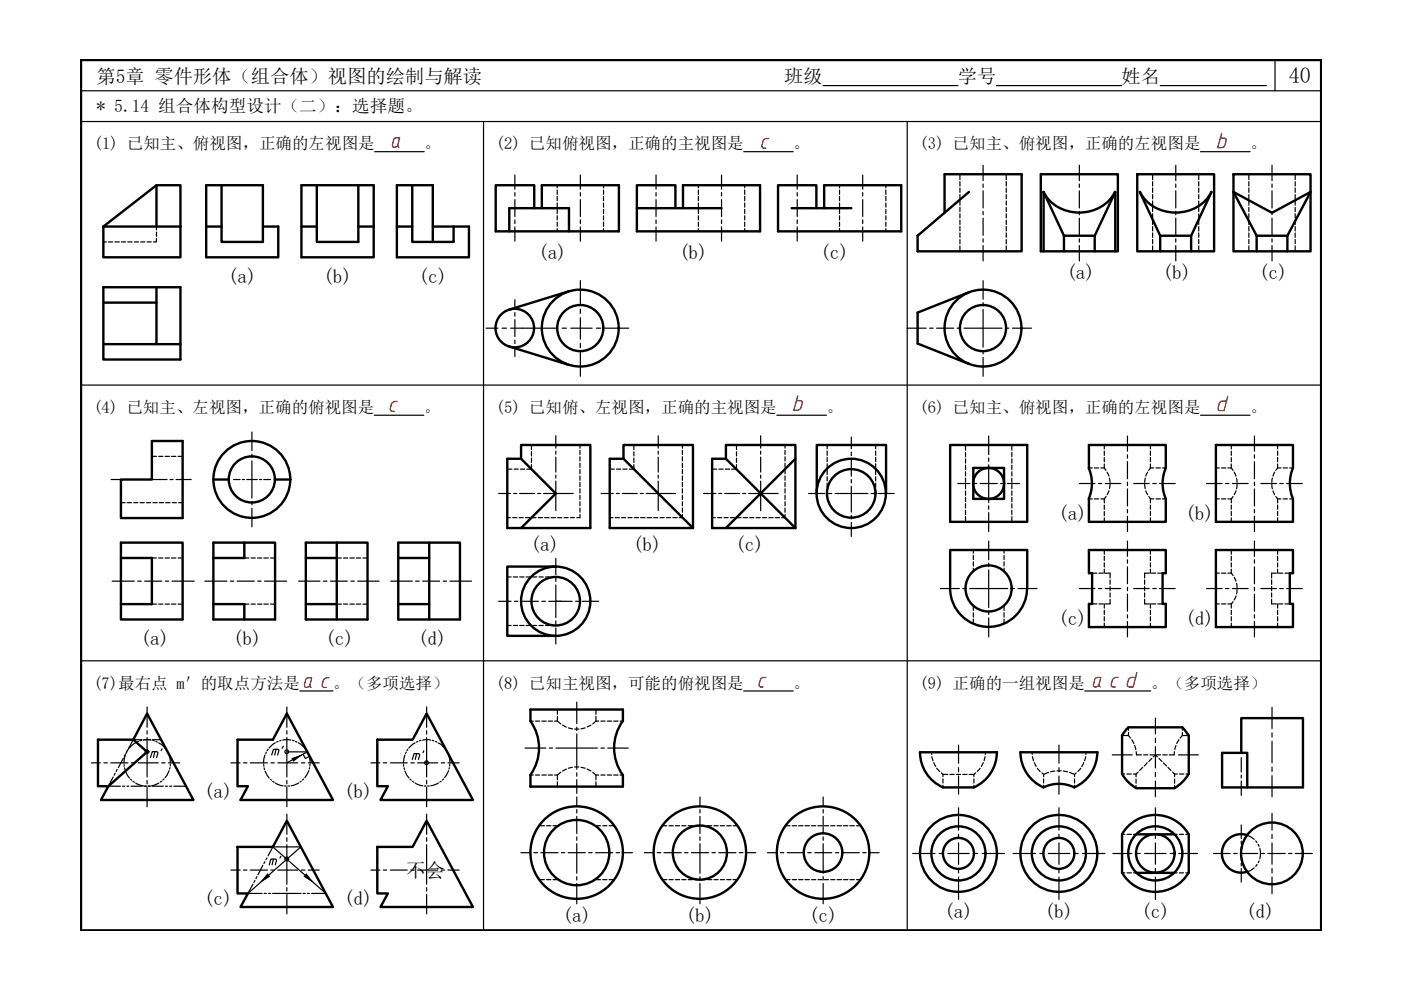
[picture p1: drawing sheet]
<svg xmlns="http://www.w3.org/2000/svg" width="297mm" height="210mm" viewBox="0 0 297 210" stroke-linecap="round" stroke-linejoin="round" font-family="sans-serif">
<!-- layer: 0 -->
<path d="M17.2 12.7h262.9v184.6h-262.9z" fill="none" stroke="#000" stroke-width=".51"/>
<g fill="none" stroke="#000" stroke-width=".25">
<path d="M17.2 19.2h262.9M174.5 18.1h28.6M211.3 18.1h26.5M246 18.1h22.5M270.3 12.7v6.5M17.2 25.8h262.9M79.4 32.2h10.5M102.5 25.8v171.5M157.7 32.2h10.5M192.3 25.8v171.5M254.5 32.2h10.5M17.2 81.6h262.9"/>
<path d="M79.4 88h10.5M164.7 88h10.5M254.5 88h10.5M17.2 140.1h262.9M60.8 159.4h4.4l-4.4 2.3M64.2 159.9l.6 .9 .8-.5M157.7 146.5h10.5M230 146.5h14M57.9 179.6l11.2 9.8M63.8 179.6l-11.2 9.8"/>
</g>
<g fill="none" stroke="#000" stroke-width=".51">
<path d="M33.2 39.3v8.7M47 39.3v12h8.7v-12h-12v15.3h15.3v-6.6h-3.3M63.9 39.3h15.3v15.3h-15.3zM67.2 39.3v12h8.8v-12M87.4 39.3v12h8.8v-3.3M220.7 36.9h16.3v16.4h-16.3zM241.1 36.9h16.3v16.4h-16.3zM261.5 36.9h16.4v16.4h-16.4zM21.9 48l11.3-8.7h5.1v15.3h-16.4v-6.6h16.4M43.7 48h3.3M63.9 48h3.3M76 48h3.2"/>
<path d="M84.1 48h3.3M91.8 48h7.6v6.6h-15.3v-15.3h7.7v12M108 49.1v-5h12.6v5M113.3 44.1v-4.8h-8.2v9.8h26.1v-9.8h-16.3v4.8M135 44.1h18M143.2 44.1v-4.8h-8.2v9.8h26.1v-9.8h-16.3v4.8M167.8 44.1h12.7M173.1 44.1v-4.8h-8.1v9.8h26.1v-9.8h-16.4v4.8M205.4 40.7l-10.9 9.3v3.3h22.1v-16.4h-16.3v8.2M221.2 40.7a8.7 8.7 0 0 0 15.2 0M225.6 53.3v-3.3h6.5v3.3M225.6 50l-4.3-9.3v12.6"/>
<path d="M232.1 50l4.4-9.3v12.6M241.7 40.7l4.3 9.3M241.7 40.7a8.7 8.7 0 0 0 15.1 0M246 53.3v-3.3h6.5v3.3M256.9 40.7l-4.4 9.3M266.4 53.3v-3.3h6.6v3.3M266.4 50l-4.9-9.3 8.2 4.4 8.2-4.4-4.9 9.3M21.9 60.9h16.4v15.3h-16.4zM21.9 73h16.4M21.9 64.2h11.3M33.2 60.9v12.1M108 73.5l12.6 3.9"/>
<path d="M120.6 61.8l-12.6 3.8M205.4 62l-10.9 4.3v6.5l10.9 4.4M32.2 93.5h6.5v16.3h-13.1v-8.1h6.6zM110.5 97.3l7.3 7.3-7.3 7.4M125.2 94.3h-14.7v3M125.2 94.6v17.4h-17.6v-14.7h2.9M132.2 97.3h-2.9v14.7h17.6M132.2 97.3l14.7 14.7M146.9 94.3h-14.7v3M146.9 94.6v17.4M153.9 97.3h-2.9v14.7h17.6M153.9 97.3l14.7 14.7"/>
<path d="M168.6 94.3h-14.7v3M168.6 94.6v17.4M168.6 97.3l-14.7 14.7M201.5 94.3h16.3v16.3h-16.3zM206.4 99.2h6.5v6.6h-6.5zM230.8 99.2a8.1 8.1 0 0 1 0 6.6M230.9 99.2v-4.9h16.3v4.9a8.2 8.2 0 0 0 0 6.6M257.8 94.3h16.3v4.9a8.3 8.3 0 0 0 0 6.6v4.8h-16.3zM25.6 115h13.1v16.3h-13.1zM25.6 118.3h6.6v9.8h-6.6M45.2 115h13.1v16.3h-13.1zM45.2 101.7h3.3"/>
<path d="M51.8 115v3.3h-6.6M58.3 101.7h3.3M64.8 115h13.1v16.3h-13.1zM64.8 118.3h6.6M71.4 115v16.3M84.4 115h13.1v16.3h-13.1zM84.4 118.3h6.6M91 115v16.3M173.2 104.6v-10.3h14.7v10.3M230.9 105.8v4.8h16.3v-4.8M230.9 116.6h16.3v4.9h-.7v6.5h.7v5h-16.3v-5h.6v-6.5h-.6zM257.8 116.6h16.3v4.9h-.6v6.5h.6v5h-16.3z"/>
<path d="M45.2 128.1h6.6v3.2M64.8 128.1h6.6M84.4 128.1h6.6M117.8 120.1h-10.2v14.7h10.2M217.7 124.8a8.1 8.1 0 0 1-8.1 8.1 8.1 8.1 0 0 1-8.1-8.1v-8.2h16.3v8.2M28.3 156.8l2.9-5.5 9.8 18.3h-19.6l1.6-2.9M28.3 156.8h-7.5v9.9h2.2M28.3 156.8l2.9 2.6-8.2 7.3M50.4 156.8h7.5l2.9-5.5 9.8 18.3h-19.6l1.6-2.9h-2.2zM80 156.8h7.5l3-5.5 9.8 18.3h-19.6l1.5-2.9h-2.2zM112.4 152.9a9.8 9.8 0 0 1 0 11.4M112.5 152.9v-2.5h19.6v2.5"/>
<path d="M132 152.9a9.8 9.8 0 0 0 0 11.4M211.4 159.5a8.1 8.1 0 0 1-4.9 7.4M211.4 159.5h-16.3a8.1 8.1 0 0 0 4.8 7.4h6.6M232.6 159.5a8.2 8.2 0 0 1-4.8 7.5 7.4 7.4 0 0 0-6.6-.1 8.1 8.1 0 0 1-4.8-7.4h16.3M252 156l-1.3-1.8h-11.5l-1.3 1.7v8.2l1.1 1.5 1.9 1.5M252 155.9v8.2M263.2 159.6v-7.3h13.1v14.6h-17.2v-7.3h5.3v7.3M50.4 179.6h7.5l2.9-5.6 9.8 18.3h-19.6l1.6-2.9h-2.2zM80 179.6h7.5l3-5.6 9.8 18.3h-19.6l1.5-2.9h-2.2zM112.5 164.3v2.5h19.6v-2.5M240.9 167.1h8.1M240.9 176.9h8"/>
<path d="M252 176.9a8.1 8.1 0 0 0-14.1 0v8.2M252 164.1l-1.1 1.5-1.9 1.5M252 176.9v8.2M264.4 177.1a4.1 4.1 0 0 0-5.3 3.8 4.1 4.1 0 0 0 5.3 3.9M237.9 185a8.1 8.1 0 0 0 14.1 0M240.9 185.1h8"/>
<circle cx="109.1" cy="69.6" r="4.1"/>
<circle cx="123" cy="69.6" r="8.2"/>
<circle cx="123" cy="69.6" r="4.9"/>
<circle cx="208.4" cy="69.6" r="8.2"/>
<circle cx="208.4" cy="69.6" r="4.9"/>
<circle cx="53.4" cy="101.6" r="8.2"/>
<circle cx="53.4" cy="101.6" r="4.9"/>
<circle cx="180.5" cy="104.6" r="7.3"/>
<circle cx="180.5" cy="104.6" r="5.1"/>
<circle cx="209.6" cy="102.5" r="3.3"/>
<circle cx="117.8" cy="127.5" r="7.3"/>
<circle cx="117.8" cy="127.5" r="5.1"/>
<circle cx="209.6" cy="124.8" r="4.9"/>
<circle cx="122.3" cy="180.8" r="9.8"/>
<circle cx="122.3" cy="180.8" r="6.9"/>
<circle cx="148.4" cy="180.8" r="9.8"/>
<circle cx="148.4" cy="180.8" r="5.7"/>
<circle cx="174.5" cy="180.8" r="9.8"/>
<circle cx="174.5" cy="180.8" r="4.1"/>
<circle cx="203.2" cy="180.9" r="8.2"/>
<circle cx="203.2" cy="180.9" r="5.7"/>
<circle cx="203.2" cy="180.9" r="3.3"/>
<circle cx="224.5" cy="180.9" r="8.2"/>
<circle cx="224.5" cy="180.9" r="5.7"/>
<circle cx="224.5" cy="180.9" r="3.3"/>
<circle cx="244.9" cy="180.9" r="5.7"/>
<circle cx="244.9" cy="180.9" r="4.1"/>
<circle cx="269.7" cy="180.9" r="6.5"/>
</g>
<g fill="none" stroke="#000" stroke-width=".25">
<path d="M109.2 37.1v3M123 37.1v3M139.1 37.1v3M153 37.1v3M169 37.1v3M182.9 37.1v3M208.4 35v3.3M208.4 39v.7M228.8 35v3.3M228.8 39v.7M249.3 35v3.3M249.3 39v.7"/>
<path d="M269.7 35v3.3M269.7 39v.7M109.2 40.8v.8M109.2 42.3v3.6M109.2 46.6v.8M109.2 48.1v3M123 40.8v.8M123 42.3v3.6M123 46.6v.8M123 48.1v3M123 59.5v5.2M139.1 40.8v.8"/>
<path d="M139.1 42.3v3.6M139.1 46.6v.8M139.1 48.1v3M153 40.8v.8M153 42.3v3.6M153 46.6v.8M153 48.1v3M169 40.8v.8M169 42.3v3.6M169 46.6v.8M169 48.1v3M182.9 40.8v.8"/>
<path d="M182.9 42.3v3.6M182.9 46.6v.8M182.9 48.1v3M208.4 40.5v3.6M208.4 44.8v.7M208.4 46.3v3.6M208.4 50.6v.7M208.4 52.1v3.2M208.4 59.5v3.9M228.8 40.5v3.6M228.8 44.8v.7M228.8 46.3v3.6"/>
<path d="M228.8 50.6v.7M228.8 52.1v3.2M249.3 40.5v3.6M249.3 44.8v.7M249.3 46.3v3.6M249.3 50.6v.7M249.3 52.1v3.2M269.7 40.5v3.6M269.7 44.8v.7M269.7 46.3v3.6M269.7 50.6v.7M269.7 52.1v3.2"/>
<path d="M103.1 69.6h2.5M106.5 69.6h.9M108.3 69.6h10M109.2 63.5v2.1M109.2 66.3v.7M109.2 67.8v3.6M109.2 72.1v.7M109.2 73.6v2M119.2 69.6h.9M121 69.6h4.5M123 65.6v.8M123 67.4v4.5"/>
<path d="M123 72.8v.9M123 74.6v5.2M126.4 69.6h1M128.3 69.6h5M192.3 69.6h4.1M197.1 69.6h.8M198.6 69.6h3.6M202.9 69.6h.8M204.4 69.6h8.1M208.4 65.6v8M208.4 64.2v.7M208.4 74.3v.7"/>
<path d="M208.4 75.8v4M213.2 69.6h.7M214.7 69.6h4M53.4 97.7v7.9M53.4 91.6v3.9M53.4 96.3v.7M117.8 92.4v2.6M117.8 95.7v.6M117.8 96.9v3.2M139.6 92.4v2.6M139.6 95.7v.6M139.6 96.9v3.2"/>
<path d="M161.3 92.4v2.6M161.3 95.7v.6M161.3 96.9v3.2M180.5 92.7v2.5M180.5 95.9v.7M180.5 97.3v3.7M209.6 98.5v8M209.6 92.4v4M209.6 97.1v.7M239 92.4v3.3M239 96.4v.7M239 97.9v3.6"/>
<path d="M266 92.4v3.3M266 96.4v.7M266 97.9v3.6M23.6 101.7h2M32.2 101.7h3.2M36.1 101.7h.6M37.3 101.7h3.2M49.5 101.7h1.4M51.4 101.7h.4M52.3 101.7h2.3M53.4 106.3v.7M53.4 107.8v3.9"/>
<path d="M55 101.7h.5M55.9 101.7h1.4M105.7 104.6h2.6M108.9 104.6h.6M110.2 104.6h3.2M114 104.6h.6M115.3 104.6h6.2M117.8 102v6.3M117.8 100.7v.7M117.8 118.4v3.5M127.5 104.6h2.5M130.7 104.6h.6"/>
<path d="M131.9 104.6h3.2M135.7 104.6h.7M137 104.6h6.2M139.6 102v6.3M139.6 100.7v.7M149.2 104.6h2.6M152.4 104.6h.6M153.7 104.6h3.1M157.5 104.6h.6M158.7 104.6h6.3M161.3 102v6.3M161.3 100.7v.7"/>
<path d="M171.4 104.6h3.5M175.6 104.6h.7M177.1 104.6h6.9M180.5 103.1v5.5M180.5 101.7v.7M180.5 109.3v.8M180.5 110.8v2.9M184.7 104.6h.7M186.1 104.6h3.5M203.1 102.5h2.5M206.4 102.5h.7M207.8 102.5h3.6"/>
<path d="M209.6 107.3v.7M209.6 108.7v4M209.6 114.7v4M209.6 119.4v.7M212.2 102.5h.7M213.6 102.5h2.6M228.8 102.5h3.3M232.9 102.5h.7M234.3 102.5h3.3M239 102.2v.7M239 103.7v3.6M239 108v.7"/>
<path d="M239 109.5v3.2M239 114.7v3.3M239 118.7v.7M240.4 102.5h3.3M244.4 102.5h.7M245.9 102.5h3.3M255.8 102.5h3.3M259.8 102.5h.7M261.3 102.5h3.3M266 102.2v.7M266 103.7v3.6M266 108v.7"/>
<path d="M266 109.5v3.2M266 114.7v3.3M266 118.7v.7M267.3 102.5h3.3M271.3 102.5h.8M272.8 102.5h3.3M23.8 123.2h4.7M29.2 123.2h.8M30.7 123.2h3.6M35 123.2h.8M36.5 123.2h4.7M43.4 123.2h4.7"/>
<path d="M48.8 123.2h.8M50.3 123.2h3.6M54.6 123.2h.8M56.1 123.2h4.7M63.3 123.2h4.5M68.6 123.2h.7M70 123.2h3.6M74.4 123.2h.7M75.8 123.2h4.6M82.8 123.2h4.6M88.1 123.2h.8M89.6 123.2h3.6"/>
<path d="M94 123.2h.7M95.4 123.2h4.6M105.7 127.5h2.7M109.1 127.5h.7M110.6 127.5h3.6M114.9 127.5h.7M116.4 127.5h4.9M117.8 124v6.9M117.8 122.6v.7M117.8 131.6v.8M117.8 133.1v3.5M122 127.5h.8"/>
<path d="M123.5 127.5h3.4M199.4 124.8h4M204.1 124.8h.7M205.6 124.8h8M209.6 120.8v8M209.6 129.5v.8M209.6 131v4M214.4 124.8h.7M215.8 124.8h4.1M228.8 124.8h3.3M232.9 124.8h.7M234.3 124.8h3.3"/>
<path d="M239 120.2v3.6M239 124.5v.8M239 126v3.6M239 130.3v.7M239 131.8v3.2M240.4 124.8h3.3M244.4 124.8h.7M245.9 124.8h3.3M255.8 124.8h3.3M259.8 124.8h.7M261.3 124.8h3.3M266 120.2v3.6"/>
<path d="M266 124.5v.8M266 126v3.6M266 130.3v.7M266 131.8v3.2M267.3 124.8h3.3M271.3 124.8h.8M272.8 124.8h3.3M31.2 156.4v8.3M31.2 149.9v4.3M31.2 154.9v.7M60.8 156.4v8.3M60.8 149.9v4.3"/>
<path d="M60.8 154.9v.7M90.5 156.4v8.3M90.5 149.9v4.3M90.5 154.9v.7M111.3 158.6h4.4M116.4 158.6h.8M117.9 158.6h8.7M122.3 155.6v7.5M122.3 148.9v4.5M122.3 154.2v.7M127.4 158.6h.7M128.8 158.6h4.4"/>
<path d="M203.2 158v3.8M224.5 158v3.8M245 152.3v3.3M245 156.5v.9M245 158.3v4.5M269.7 150v4.5M269.7 155.4v.9M269.7 157.2v4.5M19.4 161.7h1.9M22 161.7h.8M23.5 161.7h3.6M27.8 161.7h.8"/>
<path d="M29.3 161.7h4.3M31.2 165.5v.7M31.2 166.9v4.2M35.7 161.7h2.4M49 161.7h1.9M51.6 161.7h.8M53.1 161.7h3.6M58.9 161.7h4.2M60.8 179.1v8.4M60.8 165.5v.7M60.8 166.9v4.2M60.8 172.6v4.3"/>
<path d="M60.8 177.6v.8M63.9 161.7h.7M65.3 161.7h2.4M78.6 161.7h1.9M81.3 161.7h.7M82.7 161.7h3.6M88.5 161.7h4.3M90.5 179.1v8.4M90.5 165.5v.7M90.5 166.9v4.2M90.5 172.6v4.3M90.5 177.6v.8"/>
<path d="M93.5 161.7h.8M95 161.7h2.4M122.3 178.9v6.3M122.3 163.9v.7M122.3 165.3v2.9M122.3 169v1.9M122.3 171.6v.8M122.3 173.1v3.6M122.3 177.4v.8M148.4 178.9v6.3M148.4 169v1.9M148.4 171.6v.8"/>
<path d="M148.4 173.1v3.6M148.4 177.4v.8M174.5 178.9v6.3M174.5 169v1.9M174.5 171.6v.8M174.5 173.1v3.6M174.5 177.4v.8M203.2 162.8v.8M203.2 164.5v3.9M203.2 171.3v4.7M203.2 176.9v.9M203.2 178.7v4.5"/>
<path d="M224.5 162.8v.8M224.5 164.5v3.9M224.5 171.3v4.7M224.5 176.9v.9M224.5 178.7v4.5M235.8 160h4.3M245 163.8v.9M245 165.6v3.3M245 171.3v4.7M245 176.9v.9M245 178.7v4.5M249.9 160h4.2"/>
<path d="M263.2 160.6v3.1M263.2 164.3v.7M263.2 165.6v3M263.2 174.9v2.9M263.2 178.3v.6M263.2 179.5v2.9M269.7 162.6v1M269.7 164.5v4.4M269.7 172.5v3.5M269.7 176.9v.9M269.7 178.7v4.5M49 184.5h1.9"/>
<path d="M51.6 184.5h.8M53.1 184.5h3.6M58.9 184.5h4.2M60.8 188.2v.7M60.8 189.6v4.1M63.9 184.5h.7M65.3 184.5h2.4M78.6 184.5h1.9M81.3 184.5h.7M82.7 184.5h3.6M87.1 184.5h.7M88.5 184.5h4.3"/>
<path d="M90.5 188.2v.7M90.5 189.6v4.1M93.5 184.5h.8M95 184.5h2.4M110.4 180.8h2.1M113.2 180.8h.7M114.7 180.8h3.6M119 180.8h.7M120.5 180.8h3.6M122.3 185.9v.7M122.3 187.3v4.3M124.8 180.8h.7"/>
<path d="M126.3 180.8h3.6M130.6 180.8h.7M132.1 180.8h2M136.6 180.8h2M139.3 180.8h.8M140.8 180.8h3.6M145.1 180.8h.8M146.6 180.8h3.6M148.4 185.9v.7M148.4 187.3v4.3M150.9 180.8h.8M152.4 180.8h3.6"/>
<path d="M156.7 180.8h.8M158.2 180.8h2.1M162.7 180.8h2M165.5 180.8h.7M166.9 180.8h3.6M171.3 180.8h.7M172.7 180.8h3.6M174.5 185.9v.7M174.5 187.3v4.3M177.1 180.8h.7M178.5 180.8h3.7M182.9 180.8h.7"/>
<path d="M184.3 180.8h2.1M193.5 181h4.7M199.1 181h1M200.9 181h4.6M203.2 184.1v1M203.2 186v4.7M206.4 181h.9M208.2 181h4.8M214.8 181h4.7M220.5 181h.8M222.3 181h4.5M224.5 184.1v1"/>
<path d="M224.5 186v4.7M227.7 181h.9M229.5 181h4.8M236 181h3.9M240.9 181h.9M242.7 181h4.5M245 184.1v1M245 186v4.7M248.1 181h.9M249.9 181h4M257.3 181h3.5M261.6 181h.7"/>
<path d="M263 181h3.7M263.2 183v.6M263.2 184.2v2.8M267.4 181h.7M268.8 181h3.7M269.7 184.1v1M269.7 186v3.5M273.2 181h.7M274.6 181h3.6"/>
</g>
<g fill="none" stroke="#000" stroke-width=".25">
<path d="M118.1 39.3v.5M128 39.3v.5M148.1 39.3v.5M157.9 39.3v.5M178 39.3v.5M187.8 39.3v.5M203.5 36.9v1.2M203.5 38.5v.9M203.5 39.9v.9M213.3 36.9v1.2M213.3 38.5v.9M213.3 39.9v.9"/>
<path d="M244.4 36.9v1.2M244.4 38.5v.9M244.4 39.9v.9M254.2 36.9v1.2M254.2 38.5v.9M254.2 39.9v.9M264.8 36.9v1.2M264.8 38.5v.9M264.8 39.9v.9M274.6 36.9v1.2M274.6 38.5v.9M274.6 39.9v.9"/>
<path d="M21.9 51.3h.6M23 51.3h.9M24.4 51.3h.9M25.7 51.3h1M27.1 51.3h.9M28.5 51.3h.9M29.8 51.3h.9M31.2 51.3h.9M33.2 50.6v.7h-.7M33.2 48v.8M33.2 49.2v.9M118.1 40.3v.9"/>
<path d="M118.1 41.6v1M118.1 43v.9M118.1 44.4v.9M118.1 45.7v.9M118.1 47.1v.9M118.1 48.5v.6M128 40.3v.9M128 41.6v1M128 43v.9M128 44.4v.9M128 45.7v.9M128 47.1v.9"/>
<path d="M128 48.5v.6M148.1 40.3v.9M148.1 41.6v1M148.1 43v.9M148.1 44.4v.9M148.1 45.7v.9M148.1 47.1v.9M148.1 48.5v.6M157.9 40.3v.9M157.9 41.6v1M157.9 43v.9M157.9 44.4v.9"/>
<path d="M157.9 45.7v.9M157.9 47.1v.9M157.9 48.5v.6M178 40.3v.9M178 41.6v1M178 43v.9M178 44.4v.9M178 45.7v.9M178 47.1v.9M178 48.5v.6M187.8 40.3v.9M187.8 41.6v1"/>
<path d="M187.8 43v.9M187.8 44.4v.9M187.8 45.7v.9M187.8 47.1v.9M187.8 48.5v.6M203.5 41.3v.8M203.5 42.6v.9M203.5 44v.9M203.5 45.3v.9M203.5 46.7v.9M203.5 48v1M203.5 49.4v.9"/>
<path d="M203.5 50.8v.9M203.5 52.1v1.2M213.3 41.3v.8M213.3 42.6v.9M213.3 44v.9M213.3 45.3v.9M213.3 46.7v.9M213.3 48v1M213.3 49.4v.9M213.3 50.8v.9M213.3 52.1v1.2M244.4 41.3v.8"/>
<path d="M244.4 42.6v.9M244.4 44v.9M244.4 45.3v.9M244.4 46.7v.9M244.4 48v1M244.4 49.4v.9M244.4 50.8v.9M244.4 52.1v1.2M254.2 41.3v.8M254.2 42.6v.9M254.2 44v.9M254.2 45.3v.9"/>
<path d="M254.2 46.7v.9M254.2 48v1M254.2 49.4v.9M254.2 50.8v.9M254.2 52.1v1.2M264.8 41.3v.8M264.8 42.6v.9M264.8 44v.9M264.8 45.3v.9M264.8 46.7v.9M264.8 48v1M264.8 49.4v.9"/>
<path d="M264.8 50.8v.9M264.8 52.1v1.2M274.6 41.3v.8M274.6 42.6v.9M274.6 44v.9M274.6 45.3v.9M274.6 46.7v.9M274.6 48v1M274.6 49.4v.9M274.6 50.8v.9M274.6 52.1v1.2M32.2 96.8h1"/>
<path d="M33.6 96.8h.9M35 96.8h.9M36.4 96.8h.9M37.7 96.8h1M107.6 99.5h.9M109 99.5h.9M110.3 99.5h.9M112.7 98.5v1h-1M112.7 94.3v1M112.7 95.8v.9M112.7 97.1v.9M123 94.3v.7"/>
<path d="M123 95.5v.9M123 96.8v.9M123 98.2v.9M123 99.6v.8M129.3 99.5h.9M130.7 99.5h.9M132.1 99.5h.9M134.4 98.5v1h-1M134.4 94.3v1M134.4 95.8v.9M134.4 97.1v.9M144.7 94.3v.7"/>
<path d="M144.7 95.5v.9M144.7 96.8v.9M144.7 98.2v.9M144.7 99.6v.8M151 99.5h1M152.4 99.5h.9M153.8 99.5h.9M156.2 98.5v1h-1.1M156.2 94.3v1M156.2 95.8v.9M156.2 97.1v.9M166.4 94.3v.7"/>
<path d="M166.4 95.5v.9M166.4 96.8v.9M166.4 98.2v.9M166.4 99.6v.8M175.4 94.3v.9M175.4 95.6v.9M175.4 97v.9M175.4 98.3v1M175.4 99.7v.9M185.7 94.3v.9M185.7 95.6v.9M185.7 97v.9"/>
<path d="M185.7 98.3v1M185.7 99.7v.9M204.7 94.3v1.1M204.7 95.9v.9M204.7 97.3v.9M204.7 98.6v1M214.5 94.3v1.1M214.5 95.9v.9M214.5 97.3v.9M214.5 98.6v1M230.9 99.2h.7M232 99.2h.9"/>
<path d="M233.4 99.2h.7M234.1 94.3v.9M234.1 95.7v.8M234.1 97v.9M234.1 98.4v.8M234.1 99.2l.4 .5M243.9 94.3v.9M243.9 95.7v.8M243.9 97v.9M243.9 98.4v.8M243.9 99.2h.7M243.9 99.2l-.4 .5"/>
<path d="M245.1 99.2h.9M246.5 99.2h.7M257.8 99.2h.7M259 99.2h.9M260.3 99.2h.8M261.1 94.3v.9M261.1 95.7v.8M261.1 97v.9M261.1 98.4v.8M261.1 99.2l.3 .5M270.9 99.2h.7M270.9 94.3v.9"/>
<path d="M270.9 95.7v.8M270.9 97v.9M270.9 98.4v.8M270.9 99.2l-.4 .5M272.1 99.2h.9M273.4 99.2h.7M25.6 106.6h.9M27 106.6h.9M28.3 106.6h.9M29.7 106.6h.9M31.1 106.6h.8M32.2 118.3h1"/>
<path d="M32.4 106.6h.9M33.6 118.3h.9M33.8 106.6h.9M35 118.3h.9M35.1 106.6h1M36.4 118.3h.9M36.5 106.6h.9M37.7 118.3h1M37.9 106.6h.8M51.8 118.3h1M53.2 118.3h.9M54.6 118.3h.9"/>
<path d="M56 118.3h.9M57.3 118.3h1M71.4 118.3h1M72.8 118.3h.9M74.2 118.3h.9M75.6 118.3h.9M76.9 118.3h1M107.6 109.8h.6M108.7 109.8h.9M110.1 109.8h.8M111.4 109.8h.9M112.8 109.8h.9"/>
<path d="M114.1 109.8h.9M115.5 109.8h.9M116.8 109.8h1M118.2 109.8h.9M119.6 109.8h.9M120.9 109.8h.9M123 109.1v.7h-.7M123 100.9v.9M123 102.3v.9M123 103.6v.9M123 105v.9M123 106.4v.9"/>
<path d="M123 107.7v.9M129.3 109.8h.6M130.4 109.8h.9M131.8 109.8h.9M133.1 109.8h.9M134.5 109.8h.9M135.8 109.8h1M137.2 109.8h.9M138.6 109.8h.9M139.9 109.8h.9M141.3 109.8h.9M142.6 109.8h1"/>
<path d="M144.7 109.1v.7h-.7M144.7 100.9v.9M144.7 102.3v.9M144.7 103.6v.9M144.7 105v.9M144.7 106.4v.9M144.7 107.7v.9M151 109.8h.7M152.1 109.8h.9M153.5 109.8h.9M154.8 109.8h1M156.2 109.8h.9"/>
<path d="M157.6 109.8h.9M158.9 109.8h.9M160.3 109.8h.9M161.7 109.8h.8M163 109.8h.9M164.4 109.8h.9M166.4 109.1v.7h-.7M166.4 100.9v.9M166.4 102.3v.9M166.4 103.6v.9M166.4 105v.9M166.4 106.4v.9"/>
<path d="M166.4 107.7v.9M175.4 101.1v.9M175.4 102.4v.9M175.4 103.8v.8M185.7 101.1v.9M185.7 102.4v.9M185.7 103.8v.8M204.7 100v.9M204.7 101.4v.9M204.7 102.7v.9M204.7 104.1v.9M204.7 105.4v1"/>
<path d="M204.7 106.8v.9M204.7 108.2v.9M204.7 109.5v1.1M206.4 116.6v.7M206.4 117.8v.8M206.4 119.1v.9M212.9 116.6v.7M212.9 117.8v.8M212.9 119.1v.9M214.5 100v.9M214.5 101.4v.9M214.5 102.7v.9"/>
<path d="M214.5 104.1v.9M214.5 105.4v1M214.5 106.8v.9M214.5 108.2v.9M214.5 109.5v1.1M230.9 105.8h.7M232 105.8h.9M233.4 105.8h.7M234.1 105.8v.8M234.1 107.1v.9M234.1 108.4v.9M234.1 109.8v.8"/>
<path d="M234.1 116.6v.9M234.1 117.9v1M234.1 119.3v.9M234.5 105.3l-.4 .5M234.7 100.1l.4 .9M235.1 104l-.4 .9M235.2 101.4l.2 .9M235.4 102.7l-.2 .9M242.7 102.7l.1 .9M242.8 101.4l-.1 .9M242.9 104.1l.4 .8M243.3 100.1l-.4 .9"/>
<path d="M243.6 105.3l.3 .5M243.9 105.8v.8M243.9 107.1v.9M243.9 108.4v.9M243.9 109.8v.8M243.9 116.6v.9M243.9 117.9v1M243.9 119.3v.9M243.9 105.8h.7M245.1 105.8h.9M246.5 105.8h.7M257.8 105.8h.7"/>
<path d="M259 105.8h.9M260.3 105.8h.8M261.1 105.8v.8M261.1 107.1v.9M261.1 108.4v.9M261.1 109.8v.8M261.1 116.6v.9M261.1 117.9v1M261.1 119.3v.9M261.4 105.3l-.3 .5M261.7 100.1l.3 .9M262.1 104l-.4 .9"/>
<path d="M262.2 101.4l.1 .9M262.3 102.7l-.1 .9M269.6 102.7l.2 .9M269.8 101.4l-.2 .9M269.9 104.1l.3 .8M270.2 100.1l-.3 .9M270.5 105.3l.4 .5M270.9 105.8h.7M270.9 105.8v.8M270.9 107.1v.9M270.9 108.4v.9M270.9 109.8v.8"/>
<path d="M270.9 116.6v.9M270.9 117.9v1M270.9 119.3v.9M272.1 105.8h.9M273.4 105.8h.7M32.2 128.1h1M33.6 128.1h.9M35 128.1h.9M36.4 128.1h.9M37.7 128.1h1M51.8 128.1h1M53.2 128.1h.9"/>
<path d="M54.6 128.1h.9M56 128.1h.9M57.3 128.1h1M71.4 128.1h1M72.8 128.1h.9M74.2 128.1h.9M75.6 128.1h.9M76.9 128.1h1M107.6 122.3h.8M107.6 132.6h.8M108.8 122.3h1M108.8 132.6h1"/>
<path d="M110.2 122.3h.9M110.2 132.6h.9M111.5 122.3h1M111.5 132.6h1M112.9 122.3h.9M112.9 132.6h.9M114.3 122.3h.9M114.3 132.6h.9M115.6 122.3h.9M115.6 132.6h.9M117 122.3h.8M117 132.6h.8"/>
<path d="M206.4 120.5v.6M206.4 128.5v.9M206.4 129.9v.9M206.4 131.3v1M212.9 120.5v.6M212.9 128.5v.9M212.9 129.9v.9M212.9 131.3v1M231.5 121.5h1.1M231.5 128h1.1M233 121.5h.9M233 128h.9"/>
<path d="M234.1 120.7v.8M234.1 128v.9M234.1 129.4v.9M234.1 130.8v.8M234.1 132.1v.9M234.3 121.5h1.1v1M235.4 127.1v.9h-1.1M235.4 123v.9M235.4 124.4v.9M235.4 125.7v.9M242.7 127.1v.9h1M242.7 123v.9"/>
<path d="M242.7 124.4v.9M242.7 125.7v.9M243.7 121.5h-1v1M243.9 120.7v.8M243.9 128v.9M243.9 129.4v.9M243.9 130.8v.8M243.9 132.1v.9M244.1 121.5h1M244.1 128h1M245.5 121.5h1M245.5 128h1"/>
<path d="M257.8 121.5h.7M257.8 128h.7M259 121.5h.9M259 128h.9M260.3 121.5h.8M261.1 120.7v.8M261.1 128v.9M261.1 129.4v.9M261.1 130.8v.8M261.1 132.1v.9M261.1 121.5l.3 .5M261.4 127.6l-.3 .4h-.8"/>
<path d="M261.7 122.4l.3 .8M262.1 126.4l-.4 .8M262.2 123.7l.1 .9M262.3 125l-.1 .9M269.6 127.1v.9h1M269.6 123v.9M269.6 124.4v.9M269.6 125.7v.9M270.6 121.5h-1v1M270.9 120.7v.8M270.9 128v.9M270.9 129.4v.9"/>
<path d="M270.9 130.8v.8M270.9 132.1v.9M271.1 121.5h.9M271.1 128h.9M272.4 121.5h1.1M272.4 128h1.1M112.5 152.9h.6M113.5 152.9h.9M114.9 152.9h.9M116.2 152.9h1M117.6 152.9h.6M118.2 150.4v1.1"/>
<path d="M118.2 151.9v1M118.2 152.9l.7 .6M119.3 153.7l.8 .5M120.5 154.3l.9 .2M121.8 154.6h1M124.1 154.3l-.9 .2M125.3 153.7l-.8 .4M126.4 152.9h.5M126.4 150.4v1.1M126.4 151.9v1M126.4 152.9l-.7 .6M127.4 152.9h.9"/>
<path d="M128.8 152.9h.9M130.1 152.9h.9M131.5 152.9h.6M197.5 159.5l.1 .5M208.9 159.5v.5M218.8 159.5v.5M230.2 159.5v.5M237.9 155.9h1.4M239.3 154.2v.6M239.3 155.3v.6M239.3 155.9l.4 .6M240 156.8l.4 .8"/>
<path d="M240.6 158.1l.2 .8M240.9 159.4v.6h1.1M249 159.4l-.1 .6h-1M249.3 158.1l-.2 .8M250 156.8l-.5 .8M250.7 155.9h1.3M250.7 154.2v.6M250.7 155.3v.6M250.7 155.9l-.5 .6M112.5 164.3h.6M113.5 164.3h.9M114.3 175.1h1.1"/>
<path d="M114.9 164.3h.9M115.9 175.1h.9M116.2 164.3h1M117.2 175.1h1.1M117.6 164.3h.6M118.2 164.3v1M118.2 165.8v1M118.9 163.7l-.7 .6M120.1 163.1l-.8 .4M121.4 162.7l-.9 .2M121.8 162.6h.9M123.2 162.7l.9 .2"/>
<path d="M124.5 163.1l.8 .4M125.7 163.7l.7 .6M126.2 175.1h1.1M126.4 164.3h.5M126.4 164.3v1M126.4 165.8v1M127.4 164.3h.9M127.8 175.1h.9M128.8 164.3h.9M129.1 175.1h1.1M130.1 164.3h.9M131.5 164.3h.6"/>
<path d="M140.4 175.1h1M141.8 175.1h.9M143.2 175.1h.9M144.6 175.1h.8M145.9 175.1h.9M147.3 175.1h.9M148.7 175.1h.8M150 175.1h.9M151.4 175.1h.9M152.7 175.1h.9M154.1 175.1h.9M155.4 175.1h1"/>
<path d="M166.6 175.1h.9M168 175.1h.9M169.3 175.1h1M170.7 175.1h.9M172.1 175.1h.9M173.4 175.1h.9M174.8 175.1h.9M176.1 175.1h.9M177.5 175.1h.9M178.8 175.1h1M180.2 175.1h.9M181.6 175.1h.9"/>
<path d="M197.6 160.4l.2 .9M198 161.7l.4 .8M198.6 162.9l.6 .7M199.6 163.9l.3 .3M199.9 164.2v.5M199.9 165.1v.9M199.9 166.5v.4M199.9 164.2h1M201.4 164.2h.9M202.8 164.2h.9M204.1 164.2h.9M205.5 164.2h1"/>
<path d="M206.5 164.2v.5M206.5 165.1v.9M206.5 166.5v.4M206.9 163.9l-.4 .3M207.8 162.9l-.6 .7M208.5 161.7l-.4 .8M208.9 160.4l-.3 .9M218.9 160.4l.2 .9M219.3 161.7l.4 .8M219.9 162.9l.6 .7M220.9 163.9l.4 .3M221.3 164.2v.5"/>
<path d="M221.3 165.1v.9M221.3 166.5v.4M222.3 163.8l-1 .4M223.6 163.5l-.9 .1M224.1 163.4h.9M225.5 163.5l.8 .1M226.8 163.8l1 .4M227.8 164.2v.5M227.8 165.1v.9M227.8 166.5v.4M228.2 163.9l-.4 .3M229.1 162.9l-.6 .7"/>
<path d="M229.8 161.7l-.5 .8M230.2 160.4l-.3 .9M237.9 164.1h.5M237.9 176.9h.6M238.9 164.1h.9M239 176.9h.9M240.3 164.1h.6M240.3 176.9h.6M240.9 164.1v.6M240.9 165.2v.9M240.9 166.5v.6M241.3 163.7l-.4 .4"/>
<path d="M242.3 162.7l-.7 .7M242.5 160h.9M243.2 161.7l-.6 .7M243.8 160h.9M244.2 160.8l-.6 .6M244.5 160.5l.5-.5 .4 .5M245.2 160h.9M245.7 160.8l.7 .6M246.5 160h1M246.7 161.7l.6 .7M247.6 162.7l.7 .7M248.6 163.7l.4 .4v.6"/>
<path d="M248.9 176.9h.7M249 164.1h.6M249 165.2v.9M249 166.5v.6M250 176.9h.9M250.1 164.1h.9M251.4 176.9h.6M251.4 164.1h.6M114.3 186.5h1.1M115.9 186.5h.9M117.2 186.5h1.1M126.2 186.5h1.1"/>
<path d="M127.8 186.5h.9M129.1 186.5h1.1M140.4 186.5h1M141.8 186.5h.9M143.2 186.5h.9M144.6 186.5h.8M145.9 186.5h.9M147.3 186.5h.9M148.7 186.5h.8M150 186.5h.9M151.4 186.5h.9M152.7 186.5h.9"/>
<path d="M154.1 186.5h.9M155.4 186.5h1M166.6 186.5h.9M168 186.5h.9M169.3 186.5h1M170.7 186.5h.9M172.1 186.5h.9M173.4 186.5h.9M174.8 186.5h.9M176.1 186.5h.9M177.5 186.5h.9M178.8 186.5h1"/>
<path d="M180.2 186.5h.9M181.6 186.5h.9M237.9 185.1h.6M239 185.1h.9M240.3 185.1h.6M248.9 185.1h.7M250 185.1h.9M251.4 185.1h.6"/>
</g>
<g fill="none" stroke="#000" stroke-width=".25">
<path d="M26.6 160l-.2 .3M26.9 159.5l-.2 .3M27.2 158.9l-.4 .6M28.7 157.5l-1.3 1.1M29.4 157.2l-.4 .1M30.1 156.8h-1.8l-1.1 2M63.3 157.5l1.3 1.1M64.8 158.9l.2 .3M65.1 159.5l.2 .3M92.9 157.5l.6 .3 .7 .8M94.4 158.9l.2 .3M94.8 159.5l.1 .3"/>
<path d="M24 164.7l-1 2h2.5M24.4 163.9l-.2 .5M24.8 163.1l-.2 .5M26 166.7h.4M26.1 160.8l-1 2M26.3 162.1v.4M26.4 162.8l.1 .3M26.6 160.1l-.3 1.7M26.6 163.5l.9 1.5M26.9 166.7h.4M27.7 165.2l.2 .2M27.8 166.7h2.3"/>
<path d="M28.2 165.7l.3 .1M28.8 166l1.6 .6M30.5 166.7h.5M30.7 166.7h.4M31.4 166.7h.3M31.4 166.7h.5M32.3 166.7h2.3M33.7 166l-1.6 .6M34.3 165.6l-.3 .2M34.8 165.2l-.3 .2M35.1 166.7h.4M35.8 163.4l-.4 1-.4 .5"/>
<path d="M36 166.7h.4M36.9 166.7h2.5M56 162.8l.1 .3M56.2 163.5l.9 1.5M57.3 165.2l.3 .2M57.8 165.7l.3 .1M57.9 179.6h5.9M58.4 166l1.1 .5 .5 .1M60.4 166.7h.3M61 166.7h.4M63.3 166l-1.6 .6M63.9 165.6l-.3 .2"/>
<path d="M64.4 165.2l-.3 .2M65.4 160l.4 1.7M65.5 163.4l-.9 1.5M65.6 162.8v.3M65.7 162v.4M85.8 163.5l.9 1.5M86.9 165.2l.3 .2M87.4 165.7l.3 .1M88 166l1.1 .5 .5 .1M90 166.7h.3M90.7 166.7h.3M92.9 166l-1.6 .6"/>
<path d="M93.5 165.6l-.3 .2M94.1 165.2l-.3 .2M95.1 160l.3 1.7M95.1 163.4l-.8 1.5M95.3 162.8l-.1 .3M95.4 162l-.1 .4M264.4 177.1l1.5 .9M266.2 178.3l.3 .3M266.7 179l.2 .4M267.1 179.9l.1 .7-.1 1.5M53.6 187.5l-1 1.9h3M54 186.7l-.2 .4"/>
<path d="M54.5 185.9l-.2 .4M56 189.4h.5M56.9 189.4h.5M57.8 189.4h6M64.2 189.4h.5M65.2 189.4h.4M66.1 189.4h3M265.9 184l-1.5 .9M266.5 183.3l-.3 .4M266.9 182.5l-.1 .4"/>
</g>
<!-- layer: 0 -->
<path d="M61.9 160.8l1.9-.6-1.6 1.2zM56.7 185.3l.4 .5-1.7 1.1zM64.9 185.3l1.3 1.6-1.7-1.1z" fill="#000" stroke="#000" stroke-width=".21"/>
<path d="M84.3 30.8l-.2 .3-.4 .1-.4-.1-.1-.4 .3-1.1 .2-.3 1-.1-.4 1.6 .3 .4M163 29.4a1.03 1.03 0 0 0-1.2 .5l-.3 1.2 .3 .3h.6M259 28.3l-.8 3h.7l.6-.2a1.77 1.77 0 0 0 .4-1.7l-1.1-.1M84.2 85.1a1.03 1.03 0 0 0-1.2 .5l-.3 1.2 .3 .4h.6M169.1 83.9l-.8 3.1h.8l.6-.3a1.77 1.77 0 0 0 .3-1.7l-1.1-.1M260.3 84l-.8 3.1h-.8l-.4-.4a1.92 1.92 0 0 1 .6-1.6l1.1-.1M162.4 143.6a1.03 1.03 0 0 0-1.2 .5l-.3 1.2 .3 .4h.6" fill="none" stroke="#f00" stroke-width=".3"/>
<text font-size="6.2" fill="#f00" x="231.1" y="146.8">a c d</text>
<text font-size="5.3" fill="#f00" x="63.5" y="147.1">a c</text>
<g font-size="4.9">
<text x="31" y="161.9">m'</text>
<text x="56.8" y="161.2">m'</text>
<text x="86.4" y="162.3">m'</text>
<text x="56.1" y="184.5">m'</text>
</g>
<text font-size="4.7" x="273.2" y="17.6">40</text>
<g font-size="4.1">
<text x="20.5" y="17.6">第5章 零件形体（组合体）视图的绘制与解读</text>
<text x="166.3" y="17.6">班级</text>
<text x="203.1" y="17.6">学号</text>
<text x="237.8" y="17.6">姓名</text>
<text x="48.3" y="59.9">(a)</text>
<text x="68.5" y="59.9">(b)</text>
<text x="88.8" y="59.9">(c)</text>
<text x="114.1" y="55">(a)</text>
<text x="144" y="55">(b)</text>
<text x="173.9" y="55">(c)</text>
<text x="226.1" y="59.3">(a)</text>
<text x="246.5" y="59.3">(b)</text>
<text x="266.9" y="59.3">(c)</text>
<text x="224.4" y="110.3">(a)</text>
<text x="251.3" y="110.3">(b)</text>
<text x="112.5" y="116.8">(a)</text>
<text x="134.2" y="116.8">(b)</text>
<text x="155.9" y="116.8">(c)</text>
<text x="29.8" y="136.7">(a)</text>
<text x="49.4" y="136.7">(b)</text>
<text x="68.9" y="136.7">(c)</text>
<text x="88.6" y="136.7">(d)</text>
<text x="224.4" y="132.6">(c)</text>
<text x="251.3" y="132.6">(d)</text>
<text x="43.3" y="169.2">(a)</text>
<text x="72.9" y="169.2">(b)</text>
<text x="43.3" y="191.9">(c)</text>
<text x="72.9" y="191.9">(d)</text>
<text x="86.1" y="186">不会</text>
<text x="119.2" y="195.5">(a)</text>
<text x="145.4" y="195.5">(b)</text>
<text x="171.5" y="195.5">(c)</text>
<text x="200.2" y="194.5">(a)</text>
<text x="221.4" y="194.5">(b)</text>
<text x="242" y="194.5">(c)</text>
<text x="264.1" y="194.5">(d)</text>
</g>
<text font-size="3.7" x="20.5" y="23.8">* 5.14 组合体构型设计（二）：选择题。</text>
<g font-size="3.5">
<text x="19.9" y="31.7">(1) 已知主、俯视图，正确的左视图是</text>
<text x="89.9" y="31.7">。</text>
<text x="105.1" y="31.7">(2) 已知俯视图，正确的主视图是</text>
<text x="168.2" y="31.7">。</text>
<text x="195" y="31.7">(3) 已知主、俯视图，正确的左视图是</text>
<text x="265" y="31.7">。</text>
<text x="19.8" y="87.5">(4) 已知主、左视图，正确的俯视图是</text>
<text x="89.9" y="87.5">。</text>
<text x="105.1" y="87.5">(5) 已知俯、左视图，正确的主视图是</text>
<text x="175.2" y="87.5">。</text>
<text x="195" y="87.5">(6) 已知主、俯视图，正确的左视图是</text>
<text x="265" y="87.5">。</text>
<text x="19.8" y="146">(7)最右点 m＇的取点方法是</text>
<text x="70.6" y="146">。（多项选择）</text>
<text x="105.1" y="146">(8) 已知主视图，可能的俯视图是</text>
<text x="168.2" y="146">。</text>
<text x="195" y="146">(9) 正确的一组视图是</text>
<text x="244" y="146">。（多项选择）</text>
</g>
</svg>
